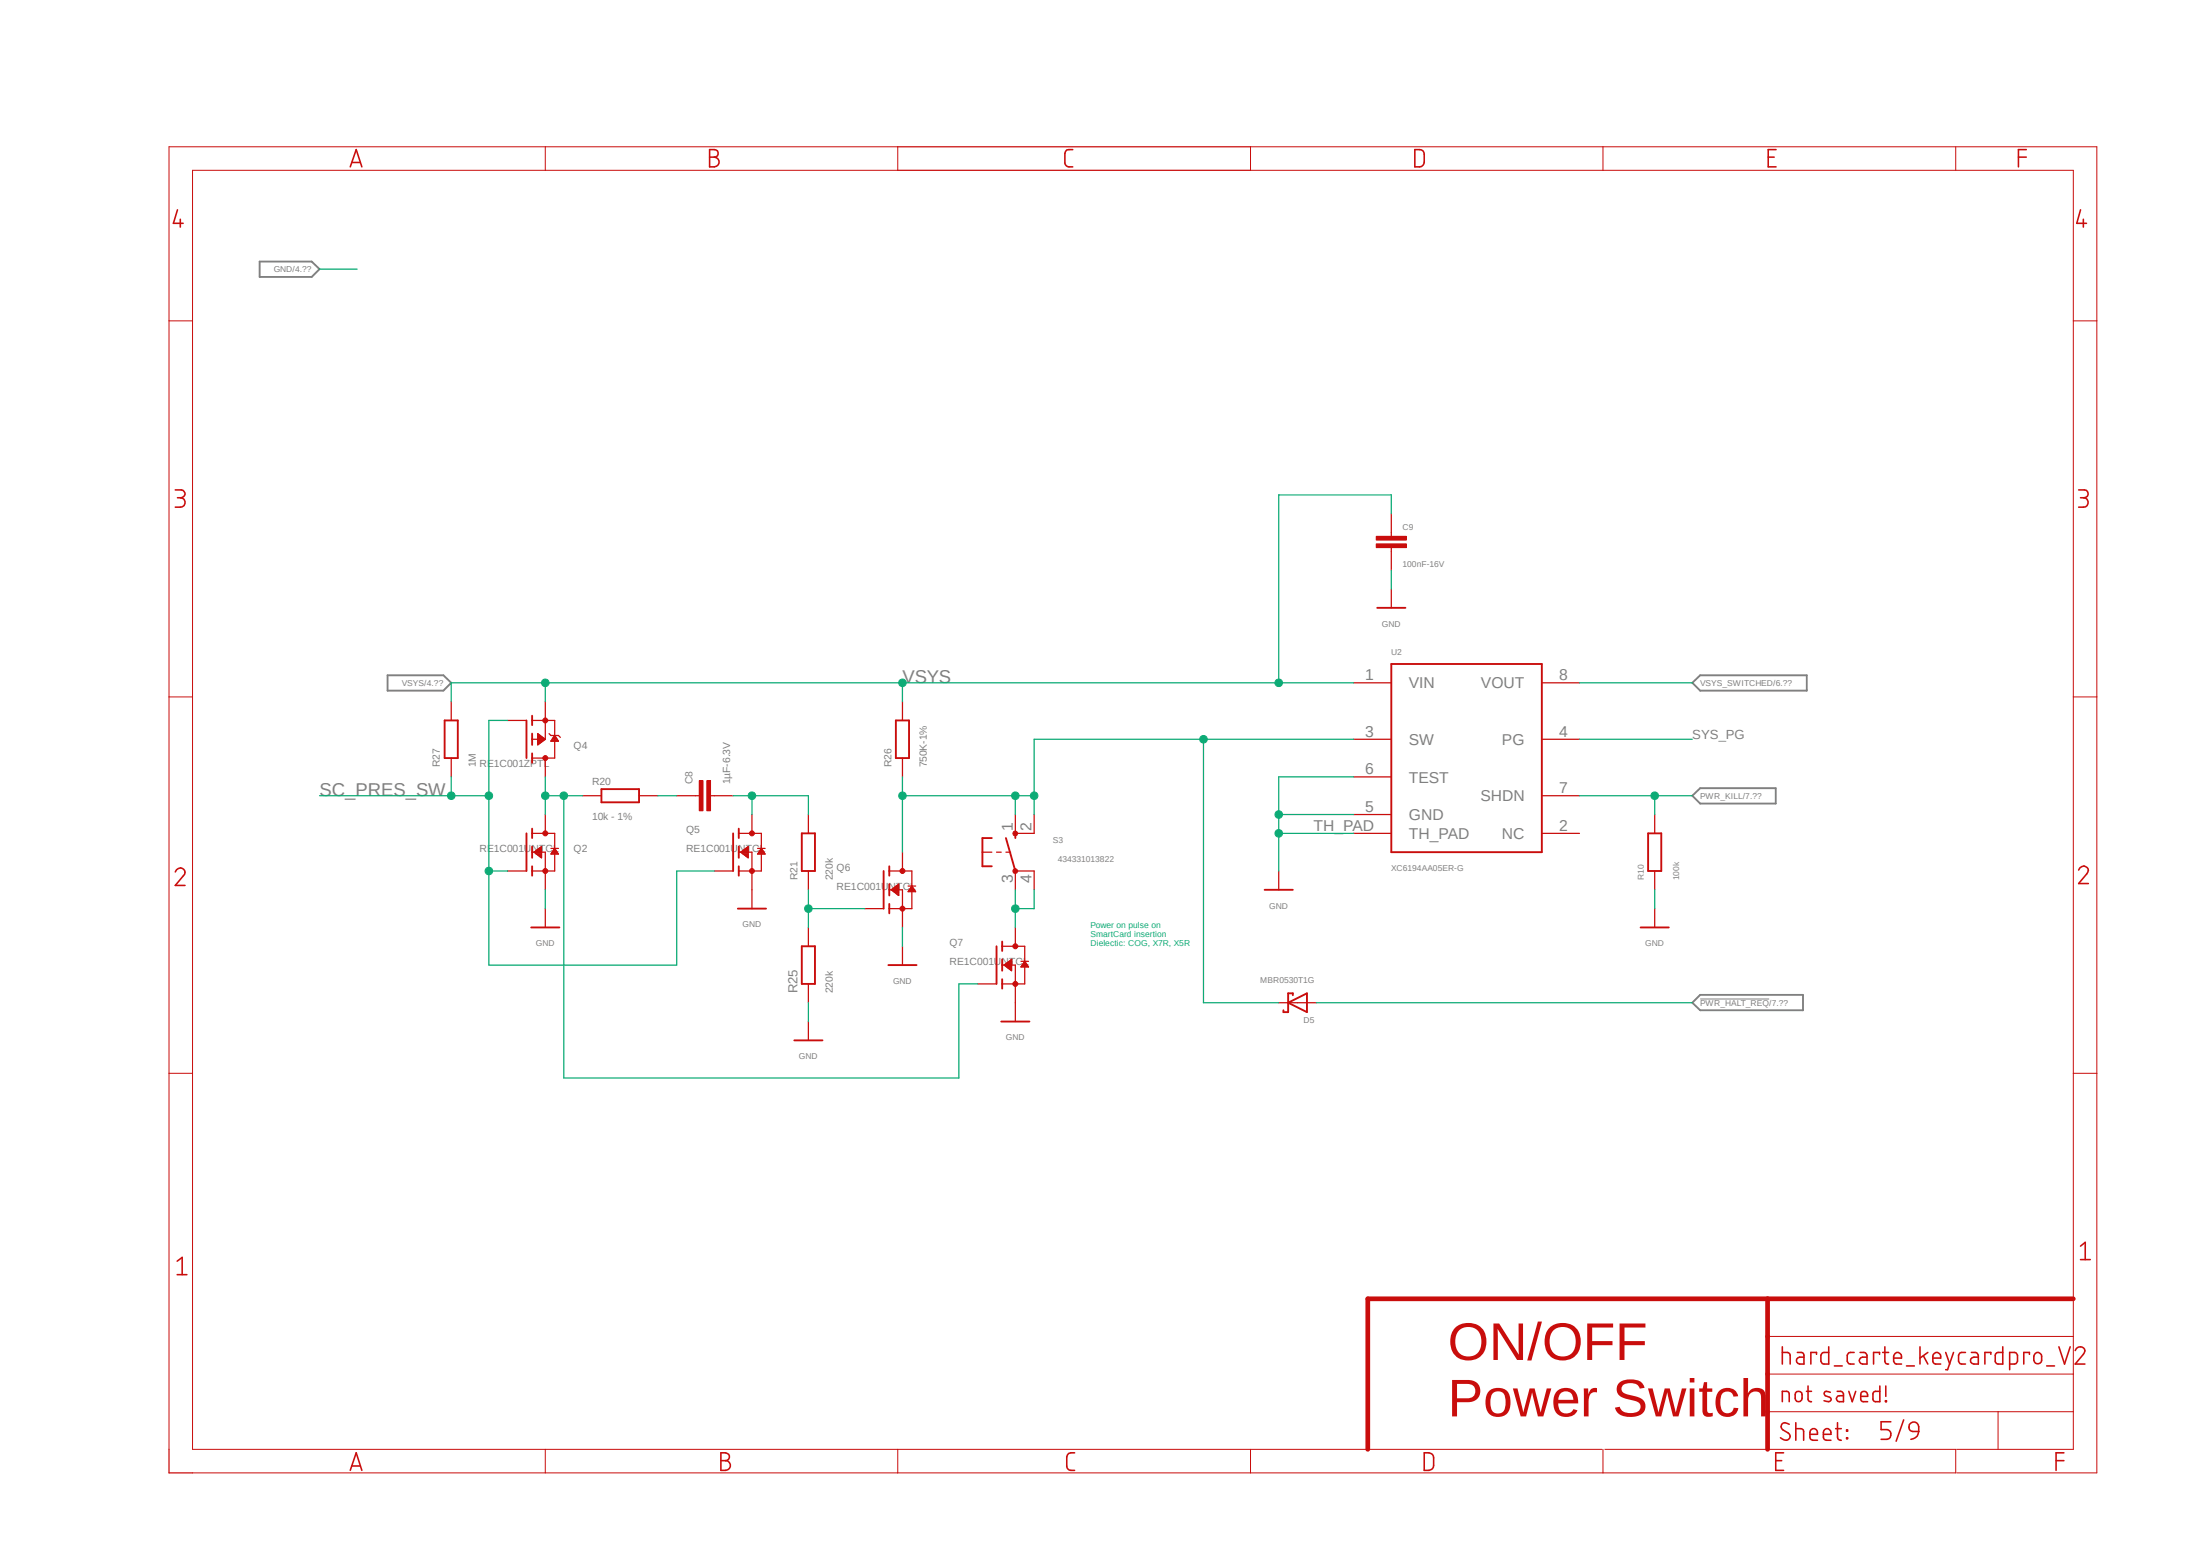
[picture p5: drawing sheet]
<svg xmlns="http://www.w3.org/2000/svg" width="297mm" height="210mm" viewBox="0 0 297 210" stroke-linecap="round" stroke-linejoin="round" font-family="sans-serif">
<path d="M22.3 18.9l260.9 180.5M283.2 18.9l-260.9 180.5" fill="none" stroke="#fff" stroke-width=".14"/>
<path d="M35.1 35.3h7l1 1-1 1.1h-7zM52.3 91.1h7.6l1 1.1-1 1h-7.6zM228.5 92.2l1-1.1h14.4v2.1h-14.4zM228.5 107.4l1-1h10.2v2.1h-10.2zM228.5 135.3l1-1h13.9v2.1h-13.9z" fill="none" stroke="#808080" stroke-width=".25"/>
<path d="M229.5 134.8h9.3" fill="none" stroke="#808080" stroke-width=".14"/>
<path d="M121.2 19.8h47.6M121.2 23h47.6M132.6 115h1.3M134.5 115h.7M135.8 115h.6M137.1 112.5h2.5M137.1 117.6h2.5M22.8 195.6v3.2h3.2" fill="none" stroke="#c90d0c" stroke-width=".17"/>
<g fill="none" stroke="#c90d0c" stroke-width=".14">
<path d="M73.6 19.8v3.2M216.4 19.8v3.2M264 19.8v3.2M22.8 43.3h3.2M279.9 43.3h3.2M22.8 94.1h3.2M279.9 94.1h3.2M22.8 144.9h3.2M279.9 144.9h3.2M22.8 195.6v-175.8h98.4v3.2h-95.2v172.6h190.3M73.6 195.6v3.2M121.2 195.6v3.2"/>
<path d="M168.8 195.6v3.2M216.4 195.6v3.2M216.7 195.6h47.3v3.2h-238M238.6 190.5h41.3M238.6 185.5h41.3M238.6 180.4h41.3M264.2 195.6h15.7v-172.6h-111.1v-3.2h114.3v179h-18.9M269.7 190.5v5.1"/>
</g>
<path d="M238.6 175.3v20.3M279.9 175.3h-95.2v20.3" fill="none" stroke="#c90d0c" stroke-width=".64"/>
<g fill="none" stroke="#c90d0c" stroke-width=".21">
<path d="M24 28.3l-.6 1.8h1.3M24.3 29.6v1M47.3 22.5l.8-2.3 .8 2.3M47.5 21.9h1.1M95.8 20.2h.6a.51 .51 0 0 1 .6 .5 .51 .51 0 0 1-.6 .5 .66 .66 0 0 1 .7 .7 .66 .66 0 0 1-.7 .6h-.6zM95.8 21.2h.6M144.8 20.2h-.8l-.2 .2v.3v1.3a.59 .59 0 0 0 .5 .5h.5M191 20.2h.6a.59 .59 0 0 1 .7 .6v1.1a.65 .65 0 0 1-.7 .6h-.6zM238.7 21.2h.8M239.8 20.2h-1.1v2.3h1.1M272.5 21.2h1.1M273.6 20.2h-1.1v2.3"/>
<path d="M280.9 28.3l-.5 1.8h1.3M281.3 29.6v1M23.7 66.1h.8a.53 .53 0 0 1 .5 .6 .53 .53 0 0 1-.5 .5h-.5M24.3 67.2a.64 .64 0 0 1 .7 .6 .64 .64 0 0 1-.7 .7h-.6M280.6 66.1h.8a.53 .53 0 0 1 .5 .6 .53 .53 0 0 1-.5 .5h-.5M281.3 67.2a.64 .64 0 0 1 .6 .6 .64 .64 0 0 1-.6 .7h-.7M23.7 117.7a.64 .64 0 0 1 .9-.5 .64 .64 0 0 1 .2 1l-1.1 1.3h1.3M280.6 117.4a.63 .63 0 0 1 .9-.5 .63 .63 0 0 1 .2 1l-1.1 1.4h1.3M23.9 170.2l.7-.5v2.3M23.9 172h1.3M280.9 168.2l.6-.5v2.3M280.9 170h1.3"/>
<path d="M47.3 198.5l.8-2.4 .8 2.4M47.5 197.9h1.1M97.3 196.1h.7a.53 .53 0 0 1 .5 .5 .53 .53 0 0 1-.5 .5 .66 .66 0 0 1 .6 .7 .66 .66 0 0 1-.6 .7h-.7zM97.3 197.1h.7M145.1 196.1l-.8 .1-.2 .2-.1 .2v1.3a.58 .58 0 0 0 .6 .6h.5M192.3 196.1h.6a.65 .65 0 0 1 .6 .7v1a.65 .65 0 0 1-.6 .7h-.6zM239.7 197.1h.8M240.6 182.5h.7l.3 .3 .1 1.3M240.6 189.2v-1.4h.6l.3 .2 .1 1.2M240.6 181.8v2.3M240.8 196.1h-1.1v2.4h1.1M241.6 192.2a.65 .65 0 0 0-1.1 .2v.4l.9 .6a.57 .57 0 0 1 .1 .9 .57 .57 0 0 1-.9-.1l-.2-.1"/>
<path d="M242.4 188a.49 .49 0 0 1 .5-.2 .49 .49 0 0 1 .4 .5l-.1 .6-.2 .2h-.4a1.16 1.16 0 0 1-.2-1.1zM242.4 192.8h.7l.4 .2v1.4M242.4 192v2.4M242.7 182.5l.7 .1 .1 .3v1.2h-.5a.47 .47 0 0 1-.5-.5 .47 .47 0 0 1 .5-.4h.5M243.9 187.8h.7M244.1 187.1v1.7l.2 .3 .3 .1M244.3 193.6h1.1a.54 .54 0 0 0-.4-.8 .54 .54 0 0 0-.7 .5l.1 .9 .3 .2h.7M245.2 182.8v-.3h-.7v1.6M246.2 193.6h1a.54 .54 0 0 0-.4-.8 .54 .54 0 0 0-.6 .5v.9l.3 .2h.7M246.9 181.8v2.3h-.9l-.2-.4v-.8l.1-.1 .1-.2 .9-.1M247.1 187.9l-.6-.1h-.1l-.1 .2 .1 .4 .6 .2 .2 .1v.2l-.3 .3-.6-.1M247.6 184.4h1.1"/>
<path d="M247.8 192.8h.8M248 187.8h.7l.2 .3v1.1h-.6a.4 .4 0 0 1-.4-.4 .4 .4 0 0 1 .4-.4h.6M248.1 192v2a.44 .44 0 0 0 .5 .4M249.3 193h.1v.2h-.1zM249.3 194.1h.1v.1h-.1zM249.6 187.8l.5 1.4 .4-1.4M250.3 182.5l-.7 .1-.2 .3v.8l.2 .4h.7M251.1 182.5l.7 .1 .3 .3v1.2h-.6a.47 .47 0 0 1-.5-.5 .47 .47 0 0 1 .5-.4h.6M251.2 188.5h.9a.51 .51 0 0 0-.2-.7 .51 .51 0 0 0-.7 .2 1.07 1.07 0 0 0 .2 1.1l.7 .1M253.7 182.8v-.3h-.8v1.6M253.8 187.1v2.1l-.8-.1-.1-.3v-.8l.3-.2h.6M254.2 182.5h.8"/>
<path d="M254.5 181.8v1.9a.38 .38 0 0 0 .5 .4M254.6 189.1h.1v.1h-.1zM254.6 187.1v1.4M255.3 191.9h-1.3v1.1h.8a.67 .67 0 0 1 .5 .6 .67 .67 0 0 1-.5 .7h-.8M255.7 183.3h1a.55 .55 0 0 0-.4-.7 .55 .55 0 0 0-.6 .4v.7l.2 .4h.8M257 191.6l-1 2.9M257.4 184.4h1M257.8 192.3a.67 .67 0 0 1 .7-.4 .67 .67 0 0 1 .5 .7v.6h-.8a.62 .62 0 0 1-.4-.9zM259 193.2a1.06 1.06 0 0 1-1 1.1M259.2 181.8v2.3M259.7 183l.6 1.1M260.3 182.5l-1.1 .8"/>
<path d="M260.9 183.3h1.1a.55 .55 0 0 0-.4-.7 .55 .55 0 0 0-.7 .4v.7l.3 .4h.8M262.7 182.5l.5 1.6M263.7 182.5l-.8 2.4h-.2M265.3 182.5l-.7 .1-.2 .3v.8l.2 .4h.7M266.1 182.5l.8 .1 .2 .3v1.2h-.6a.47 .47 0 0 1-.5-.5 .47 .47 0 0 1 .5-.4h.6M268.8 182.8v-.3h-.8v1.6M270.4 181.8v2.3h-.8l-.2-.4v-.9l.3-.3h.7M271.3 184.1h.9l.1-.2 .1-.2v-.8l-.2-.3-.9-.1v2.4M274 182.8v-.3h-.8v1.6M274.8 182.7a.5 .5 0 0 1 .5-.1 .5 .5 0 0 1 .3 .4v.6a.53 .53 0 0 1-.5 .5 .53 .53 0 0 1-.5-.5v-.6zM276.3 184.4h1.1M277.6 197.1h1"/>
<path d="M278 181.8l.7 2.3 .8-2.3M278.6 196.1h-1v2.4M280.2 182.3a.63 .63 0 0 1 .9-.5 .63 .63 0 0 1 .2 1l-1.1 1.3h1.3"/>
</g>
<path d="M133.9 113.1h-1.3v3.8h1.3M135.8 113.1l1.3 4.5M137.1 112.5v.6" fill="none" stroke="#c90d0c" stroke-width=".25"/>
<path d="M136.8 117.3l.3-.1 .2 .1 .1 .3-.1 .2-.2 .1-.3-.1-.1-.2z" fill-rule="evenodd" fill="#c90d0c"/>
<path d="M136.8 117.3l.3-.1 .2 .1 .1 .3-.1 .2-.2 .1-.3-.1-.1-.2z" fill="none" stroke="#c90d0c" stroke-width=".14"/>
<path d="M136.8 112.3l.3-.2 .2 .2 .1 .2-.1 .2-.2 .1-.3-.1-.1-.2z" fill-rule="evenodd" fill="#c90d0c"/>
<path d="M136.8 112.3l.3-.2 .2 .2 .1 .2-.1 .2-.2 .1-.3-.1-.1-.2z" fill="none" stroke="#c90d0c" stroke-width=".14"/>
<path d="M187.8 71.9v.5M187.8 73.9v.5M137.1 109.9v2.6M137.1 117.6v2.5M139.6 109.9v2.6M139.6 117.6v2.5M172.6 117.6v2.5M172.6 135.3h5.1M223.4 122.6v2.6" fill="none" stroke="#c90d0c" stroke-width=".17"/>
<path d="M170.7 120.1h3.8M173.9 135.3l2.5-1.2v2.5zM174.5 134.3v-.2h-.6v2.5h-.6v-.2M221.5 125.2h3.8" fill="none" stroke="#c90d0c" stroke-width=".25"/>
<path d="M185.8 73.4h4.1v.5h-4.1z" fill-rule="evenodd" fill="#c90d0c"/>
<path d="M185.8 73.4h4.1v.5h-4.1z" fill="none" stroke="#c90d0c" stroke-width=".14"/>
<path d="M185.8 72.4h4.1v.5h-4.1z" fill-rule="evenodd" fill="#c90d0c"/>
<path d="M185.8 72.4h4.1v.5h-4.1z" fill="none" stroke="#c90d0c" stroke-width=".14"/>
<g fill="none" stroke="#c90d0c" stroke-width=".17">
<path d="M187.8 69.3v2.6M187.8 74.4v2.6M187.8 79.5v2.5M182.8 92.2h5M182.8 99.8h5M208.2 92.2h5M208.2 99.8h5M71.8 112.5h3.1v5.1h-3.1M71.8 115h1.8v2.6M74.4 114.5h1M182.8 104.9h5M182.8 109.9h5"/>
<path d="M182.8 112.5h5M208.2 107.4h5M208.2 112.5h5M223.4 109.9v2.6M223.4 117.6v2.5"/>
</g>
<path d="M185.9 82h3.8M187.8 89.6h20.4v25.4h-20.4zM71.1 112.5v5.1M71.8 111.8v1.3M71.8 114.3v1.5M71.8 116.9v1.3M222.5 112.5h1.8v5.1h-1.8z" fill="none" stroke="#c90d0c" stroke-width=".25"/>
<circle cx="73.6" cy="117.6" r=".33" fill="#c90d0c"/>
<circle cx="73.6" cy="117.6" r=".33" fill="none" stroke="#c90d0c" stroke-width=".14"/>
<circle cx="73.6" cy="112.5" r=".33" fill="#c90d0c"/>
<circle cx="73.6" cy="112.5" r=".33" fill="none" stroke="#c90d0c" stroke-width=".14"/>
<g fill="none" stroke="#c90d0c" stroke-width=".17">
<path d="M71.8 97.2h3.1v5.1h-3.1M73.6 97.2v2.6h-1.8M74.1 99l.3 .3h1l.2 .2M68.5 117.6h2.6M72.1 115h1M72.1 115l1-.7v1.5zM72.2 114.9h.9M72.2 115.1h.9M72.3 115.2h.8M72.3 114.9h.8M72.4 114.8h.7M72.4 115.3h.7"/>
<path d="M72.5 114.7h.6M72.6 115.4h.5M72.6 114.6h.5M72.7 115.5h.4M72.8 114.5h.3M72.8 115.6h.3M72.9 115.7h.2M72.9 114.4h.2M73 115.7h.1M73 114.3h.1M73.6 109.9v2.6M73.6 117.6v2.5"/>
<path d="M74.4 115.2h.9M74.5 115.1h.8M74.5 115h.7M74.6 114.9h.5M74.7 114.8h.3M74.8 114.7h.2M74.8 114.6h.1M74.9 114.5l.5 .8h-1z"/>
</g>
<path d="M71.1 97.2v5.1M71.8 96.6v1.3M71.8 99v1.5M71.8 101.7v1.3" fill="none" stroke="#c90d0c" stroke-width=".25"/>
<circle cx="73.6" cy="97.2" r=".33" fill="#c90d0c"/>
<circle cx="73.6" cy="97.2" r=".33" fill="none" stroke="#c90d0c" stroke-width=".14"/>
<circle cx="73.6" cy="102.3" r=".33" fill="#c90d0c"/>
<circle cx="73.6" cy="102.3" r=".33" fill="none" stroke="#c90d0c" stroke-width=".14"/>
<g fill="none" stroke="#c90d0c" stroke-width=".17">
<path d="M68.5 97.2h2.6M72.6 99.9h.8M72.6 99.9h.9M72.6 99.7h.9M72.6 99.7h.8M72.6 99.6h.7M72.6 99.5h.6M72.6 99.4h.5M72.6 99.3h.3M72.6 99l1 .8-1 .7zM72.6 99.2h.3M72.6 99.1h.1"/>
<path d="M73.6 94.7v2.5M74.4 99.9h.9M74.5 99.9h.7M74.5 99.7h.7M74.6 99.7h.5M74.7 99.6h.4M74.7 99.5h.3M74.8 99.4h.1M74.8 99.3h.1M74.9 99.3l.5 .7h-1zM72.6 100h.7M72.6 100.5h.1"/>
<path d="M72.6 100.4h.2M72.6 100.3h.3M72.6 100.2h.5M72.6 100.1h.6M73.6 102.3v2.6M78.7 107.4h2.5M86.3 107.4h2.5M93.9 107.4h.5M95.9 107.4h.5"/>
</g>
<path d="M81.2 106.5h5.1v1.8h-5.1z" fill="none" stroke="#c90d0c" stroke-width=".25"/>
<path d="M95.4 105.4h.5v4h-.5z" fill-rule="evenodd" fill="#c90d0c"/>
<path d="M95.4 105.4h.5v4h-.5z" fill="none" stroke="#c90d0c" stroke-width=".14"/>
<path d="M94.4 105.4h.5v4h-.5z" fill-rule="evenodd" fill="#c90d0c"/>
<path d="M94.4 105.4h.5v4h-.5z" fill="none" stroke="#c90d0c" stroke-width=".14"/>
<path d="M91.4 107.4h2.5M96.4 107.4h2.6M99.7 115h1.8v2.6M99.7 112.5h3.1v5.1h-3.1M102.3 114.5h1" fill="none" stroke="#c90d0c" stroke-width=".17"/>
<path d="M99 112.5v5.1M99.7 111.8v1.3M99.7 114.3v1.5M99.7 116.9v1.3" fill="none" stroke="#c90d0c" stroke-width=".25"/>
<circle cx="101.5" cy="117.6" r=".33" fill="#c90d0c"/>
<circle cx="101.5" cy="117.6" r=".33" fill="none" stroke="#c90d0c" stroke-width=".14"/>
<circle cx="101.5" cy="112.5" r=".33" fill="#c90d0c"/>
<circle cx="101.5" cy="112.5" r=".33" fill="none" stroke="#c90d0c" stroke-width=".14"/>
<g fill="none" stroke="#c90d0c" stroke-width=".17">
<path d="M60.9 94.7v2.5M121.8 94.7v2.5M60.9 102.3v2.6M96.4 117.6h2.6M100 115l1-.7v1.5zM100 115h1M100.1 115.1h.9M100.1 114.9h.9M100.2 115.2h.8M100.2 114.9h.8M100.3 114.8h.7M100.4 115.3h.6"/>
<path d="M100.5 114.7h.5M100.5 115.4h.5M100.6 114.6h.4M100.6 115.5h.4M100.7 115.6h.3M100.7 114.5h.3M100.8 115.7h.2M100.8 114.4h.2M100.9 114.3h.1M101 115.7h.1M101.5 109.9v2.6M101.5 117.6v2.5"/>
<path d="M102.3 115.2h1M102.4 115.1h.8M102.4 115h.7M102.5 114.9h.6M102.6 114.9h.4M102.6 114.8h.4M102.7 114.7h.2M102.7 114.6h.1M102.8 114.5l.5 .8h-1zM109.1 109.9v2.6M109.1 117.6v2.5M120.1 117.6h3v5h-3"/>
<path d="M121.8 102.3v2.6M122.6 119.6h1M120.1 120.1h1.7v2.5"/>
</g>
<path d="M60 97.2h1.8v5.1h-1.8zM120.9 97.2h1.8v5.1h-1.8zM108.2 112.5h1.8v5.1h-1.8zM119.3 117.6v5M120.1 116.9v1.3M120.1 119.3v1.6M120.1 122v1.3" fill="none" stroke="#c90d0c" stroke-width=".25"/>
<circle cx="121.8" cy="122.6" r=".33" fill="#c90d0c"/>
<circle cx="121.8" cy="122.6" r=".33" fill="none" stroke="#c90d0c" stroke-width=".14"/>
<circle cx="121.8" cy="117.6" r=".33" fill="#c90d0c"/>
<circle cx="121.8" cy="117.6" r=".33" fill="none" stroke="#c90d0c" stroke-width=".14"/>
<g fill="none" stroke="#c90d0c" stroke-width=".17">
<path d="M120.6 119.9h.7M120.7 119.8h.6M120.8 119.8h.5M120.9 119.6h.4M121 119.5h.3M121.2 119.5h.1M121.3 119.4h.1M121.8 115v2.6M122.9 119.9h.4M122.9 119.8h.4M123 119.8h.2M123.1 119.6h.1"/>
<path d="M123.1 119.6l.5 .8h-1zM116.8 122.6h2.5M120.3 120.1h1M120.3 120.1l1-.8v1.6zM120.4 120.2h.9M120.4 120h.9M120.6 120.3h.7M120.6 120.4h.7M120.8 120.4h.5M120.9 120.5h.4M121 120.6h.3M121.2 120.7h.1"/>
<path d="M121.2 120.8h.1M121.8 122.6v2.6M122.6 120.3h1M122.7 120.2h.8M122.8 120.1h.6M122.9 120h.5M135.3 130.3h1.8v2.5M135.3 127.7h3v5.1h-3M137.8 129.8h1.1"/>
</g>
<path d="M134.5 127.7v5.1M135.3 127.1v1.3M135.3 129.5v1.5M135.3 132.2v1.2" fill="none" stroke="#c90d0c" stroke-width=".25"/>
<circle cx="137.1" cy="132.8" r=".33" fill="#c90d0c"/>
<circle cx="137.1" cy="132.8" r=".33" fill="none" stroke="#c90d0c" stroke-width=".14"/>
<circle cx="137.1" cy="127.7" r=".33" fill="#c90d0c"/>
<circle cx="137.1" cy="127.7" r=".33" fill="none" stroke="#c90d0c" stroke-width=".14"/>
<g fill="none" stroke="#c90d0c" stroke-width=".17">
<path d="M73.6 122.6v2.6M101.5 120.1v2.5M109.1 125.2v2.5M109.1 132.8v2.5M109.1 137.9v2.5M121.8 127.7v2.6M132 132.8h2.5M135.6 130.3l1-.8v1.5zM135.6 130.2h1M135.6 130.3h1M135.7 130.1h.9M135.8 130.4h.8"/>
<path d="M135.8 130.5h.8M135.8 130h.8M135.9 130h.7M136 130.6h.6M136.1 129.9h.5M136.1 130.7h.5M136.2 129.8h.4M136.2 130.8h.4M136.3 129.7h.3M136.4 130.9h.2M136.4 129.6h.2M136.5 129.5h.1"/>
<path d="M137.1 125.2v2.5M137.1 132.8v5.1M137.8 130.5h1.1M137.9 130.4h.9M138 130.3h.7M138 130.2h.6M138.1 130.1h.5M138.1 130h.5M138.2 130h.3M138.3 129.9h.1M138.3 129.8h.1M138.3 129.8l.6 .7h-1.1z"/>
</g>
<path d="M71.7 125.2h3.8M99.6 122.6h3.8M108.2 127.7h1.8v5.1h-1.8zM119.9 130.3h3.8M135.2 137.9h3.8M107.2 140.4h3.8" fill="none" stroke="#c90d0c" stroke-width=".25"/>
<path d="M182.8 104.9h-10.2v5M182.8 112.5h-10.2v5.1" fill="none" stroke="#0dab76" stroke-width=".17"/>
<circle cx="172.6" cy="112.5" r=".51" fill="#0dab76"/>
<circle cx="172.6" cy="112.5" r=".51" fill="none" stroke="#0dab76" stroke-width=".14"/>
<path d="M182.8 109.9h-10.2v2.6" fill="none" stroke="#0dab76" stroke-width=".17"/>
<circle cx="172.6" cy="109.9" r=".51" fill="#0dab76"/>
<circle cx="172.6" cy="109.9" r=".51" fill="none" stroke="#0dab76" stroke-width=".14"/>
<path d="M43.1 36.3h5.1M187.8 69.3v-2.5h-15.2v25.4h10.2M187.8 77v2.5M73.6 92.2v2.5M121.8 92.2h-60.9v2.5M73.6 120.1v2.5M109.1 135.3v2.6M121.8 125.2v2.5M223.4 120.1v2.5" fill="none" stroke="#0dab76" stroke-width=".17"/>
<circle cx="73.6" cy="92.2" r=".51" fill="#0dab76"/>
<circle cx="73.6" cy="92.2" r=".51" fill="none" stroke="#0dab76" stroke-width=".14"/>
<path d="M172.6 92.2h-50.8v2.5" fill="none" stroke="#0dab76" stroke-width=".17"/>
<circle cx="172.6" cy="92.2" r=".51" fill="#0dab76"/>
<circle cx="172.6" cy="92.2" r=".51" fill="none" stroke="#0dab76" stroke-width=".14"/>
<circle cx="121.8" cy="92.2" r=".51" fill="#0dab76"/>
<circle cx="121.8" cy="92.2" r=".51" fill="none" stroke="#0dab76" stroke-width=".14"/>
<path d="M213.2 92.2h15.3M213.2 107.4h15.3M223.4 107.4v2.5" fill="none" stroke="#0dab76" stroke-width=".17"/>
<circle cx="223.4" cy="107.4" r=".51" fill="#0dab76"/>
<circle cx="223.4" cy="107.4" r=".51" fill="none" stroke="#0dab76" stroke-width=".14"/>
<path d="M68.5 97.2h-2.5v20.4M60.9 104.9v2.5h5.1M177.7 135.3h50.8" fill="none" stroke="#0dab76" stroke-width=".17"/>
<circle cx="66" cy="107.4" r=".51" fill="#0dab76"/>
<circle cx="66" cy="107.4" r=".51" fill="none" stroke="#0dab76" stroke-width=".14"/>
<path d="M68.5 117.6h-2.5v12.7h25.4v-12.7h5" fill="none" stroke="#0dab76" stroke-width=".17"/>
<circle cx="66" cy="117.6" r=".51" fill="#0dab76"/>
<circle cx="66" cy="117.6" r=".51" fill="none" stroke="#0dab76" stroke-width=".14"/>
<path d="M43.1 107.4h17.8" fill="none" stroke="#0dab76" stroke-width=".17"/>
<circle cx="60.9" cy="107.4" r=".51" fill="#0dab76"/>
<circle cx="60.9" cy="107.4" r=".51" fill="none" stroke="#0dab76" stroke-width=".14"/>
<path d="M73.6 107.4h5.1M73.6 104.9v5" fill="none" stroke="#0dab76" stroke-width=".17"/>
<circle cx="73.6" cy="107.4" r=".51" fill="#0dab76"/>
<circle cx="73.6" cy="107.4" r=".51" fill="none" stroke="#0dab76" stroke-width=".14"/>
<path d="M76.1 107.4v38.1" fill="none" stroke="#0dab76" stroke-width=".17"/>
<circle cx="76.1" cy="107.4" r=".51" fill="#0dab76"/>
<circle cx="76.1" cy="107.4" r=".51" fill="none" stroke="#0dab76" stroke-width=".14"/>
<path d="M88.8 107.4h2.6M99 107.4h10.1v2.5M101.5 107.4v2.5M132 132.8h-2.5v12.7h-53.4" fill="none" stroke="#0dab76" stroke-width=".17"/>
<circle cx="101.5" cy="107.4" r=".51" fill="#0dab76"/>
<circle cx="101.5" cy="107.4" r=".51" fill="none" stroke="#0dab76" stroke-width=".14"/>
<path d="M109.1 120.1v5.1M109.1 122.6h7.7" fill="none" stroke="#0dab76" stroke-width=".17"/>
<circle cx="109.1" cy="122.6" r=".51" fill="#0dab76"/>
<circle cx="109.1" cy="122.6" r=".51" fill="none" stroke="#0dab76" stroke-width=".14"/>
<path d="M137.1 120.1v5.1M139.6 120.1v2.5h-2.5" fill="none" stroke="#0dab76" stroke-width=".17"/>
<circle cx="137.1" cy="122.6" r=".51" fill="#0dab76"/>
<circle cx="137.1" cy="122.6" r=".51" fill="none" stroke="#0dab76" stroke-width=".14"/>
<path d="M121.8 107.4h17.8v2.5M121.8 104.9v10.1M137.1 107.4v2.5" fill="none" stroke="#0dab76" stroke-width=".17"/>
<circle cx="137.1" cy="107.4" r=".51" fill="#0dab76"/>
<circle cx="137.1" cy="107.4" r=".51" fill="none" stroke="#0dab76" stroke-width=".14"/>
<circle cx="121.8" cy="107.4" r=".51" fill="#0dab76"/>
<circle cx="121.8" cy="107.4" r=".51" fill="none" stroke="#0dab76" stroke-width=".14"/>
<path d="M182.8 99.8h-43.2v7.6" fill="none" stroke="#0dab76" stroke-width=".17"/>
<circle cx="139.6" cy="107.4" r=".51" fill="#0dab76"/>
<circle cx="139.6" cy="107.4" r=".51" fill="none" stroke="#0dab76" stroke-width=".14"/>
<path d="M162.5 99.8v35.5h10.1" fill="none" stroke="#0dab76" stroke-width=".17"/>
<circle cx="162.5" cy="99.8" r=".51" fill="#0dab76"/>
<circle cx="162.5" cy="99.8" r=".51" fill="none" stroke="#0dab76" stroke-width=".14"/>
<path d="M213.2 99.8h15.3" fill="none" stroke="#0dab76" stroke-width=".17"/>
<g font-size="7.2" fill="#c90d0c">
<text x="195.5" y="183.6">ON/OFF</text>
<text x="195.5" y="191.2">Power Switch</text>
</g>
<g font-size="2.5" fill="#808080">
<text x="121.8" y="92.2">VSYS</text>
<text x="43.1" y="107.4">SC_PRES_SW</text>
</g>
<g font-size="2.1" fill="#808080">
<text x="184.3" y="91.8">1</text>
<text x="190.2" y="92.9">VIN</text>
<text x="199.9" y="92.9">VOUT</text>
<text x="210.5" y="91.8">8</text>
<text x="184.3" y="99.4">3</text>
<text x="190.2" y="100.5">SW</text>
<text x="202.8" y="100.5">PG</text>
<text x="210.5" y="99.4">4</text>
<text x="184.3" y="104.5">6</text>
<text x="190.2" y="105.6">TEST</text>
<text x="210.5" y="107.1">7</text>
<text x="136.7" y="112.1" transform="rotate(-90 136.7 112.1)">1</text>
<text x="139.3" y="112.1" transform="rotate(-90 139.3 112.1)">2</text>
<text x="177.3" y="112.1">TH_PAD</text>
<text x="184.3" y="109.6">5</text>
<text x="190.2" y="110.7">GND</text>
<text x="190.2" y="113.2">TH_PAD</text>
<text x="199.9" y="108.2">SHDN</text>
<text x="202.8" y="113.2">NC</text>
<text x="210.5" y="112.1">2</text>
<text x="136.7" y="119.1" transform="rotate(-90 136.7 119.1)">3</text>
<text x="139.3" y="119.1" transform="rotate(-90 139.3 119.1)">4</text>
</g>
<g font-size="1.8" fill="#808080">
<text x="228.5" y="99.8">SYS_PG</text>
<text x="107.7" y="134.1" transform="rotate(-90 107.7 134.1)">R25</text>
</g>
<g font-size="1.4" fill="#808080">
<text x="77.4" y="101">Q4</text>
<text x="59.4" y="103.6" transform="rotate(-90 59.4 103.6)">R27</text>
<text x="64.2" y="103.6" transform="rotate(-90 64.2 103.6)">1M</text>
<text x="64.7" y="103.6">RE1C001ZPTL</text>
<text x="79.9" y="105.9">R20</text>
<text x="93.5" y="105.9" transform="rotate(-90 93.5 105.9)">C8</text>
<text x="98.6" y="105.9" transform="rotate(-90 98.6 105.9)">1µF-6.3V</text>
<text x="120.4" y="103.6" transform="rotate(-90 120.4 103.6)">R26</text>
<text x="125.1" y="103.6" transform="rotate(-90 125.1 103.6)">750K-1%</text>
<text x="79.9" y="110.7">10k - 1%</text>
<text x="92.6" y="112.5">Q5</text>
<text x="64.7" y="115">RE1C001UNTCL</text>
<text x="77.4" y="115">Q2</text>
<text x="92.6" y="115">RE1C001UNTCL</text>
<text x="107.7" y="118.8" transform="rotate(-90 107.7 118.8)">R21</text>
<text x="112.4" y="118.8" transform="rotate(-90 112.4 118.8)">220k</text>
<text x="112.9" y="117.6">Q6</text>
<text x="112.9" y="120.1">RE1C001UNTCL</text>
<text x="128.2" y="130.3">RE1C001UNTCL</text>
<text x="128.2" y="127.7">Q7</text>
<text x="112.4" y="134.1" transform="rotate(-90 112.4 134.1)">220k</text>
</g>
<g font-size="1.1" fill="#808080">
<text x="37" y="36.7">GND/4.??</text>
<text x="189.4" y="71.5">C9</text>
<text x="189.4" y="76.6">100nF-16V</text>
<text x="186.6" y="84.6">GND</text>
<text x="187.8" y="88.4">U2</text>
<text x="54.3" y="92.6">VSYS/4.??</text>
<text x="229.5" y="92.6">VSYS_SWITCHED/6.??</text>
<text x="229.5" y="107.8">PWR_KILL/7.??</text>
<text x="142.2" y="113.7">S3</text>
<text x="142.8" y="116.3">434331013822</text>
<text x="187.8" y="117.6">XC6194AA05ER-G</text>
<text x="221.9" y="118.8" transform="rotate(-90 221.9 118.8)">R10</text>
<text x="226.7" y="118.8" transform="rotate(-90 226.7 118.8)">100k</text>
<text x="100.2" y="125.2">GND</text>
<text x="171.4" y="122.6">GND</text>
<text x="72.3" y="127.7">GND</text>
<text x="222.1" y="127.7">GND</text>
<text x="120.6" y="132.8">GND</text>
<text x="170.1" y="132.7">MBR0530T1G</text>
<text x="229.5" y="135.7">PWR_HALT_REQ/7.??</text>
<text x="107.9" y="143">GND</text>
<text x="135.8" y="140.4">GND</text>
<text x="176" y="138">D5</text>
</g>
<g font-size="1.1" fill="#0dab76">
<text x="147.2" y="125.3">Power on pulse on</text>
<text x="147.2" y="126.5">SmartCard insertion</text>
<text x="147.2" y="127.7">Dielectic: COG, X7R, X5R</text>
</g>
</svg>
